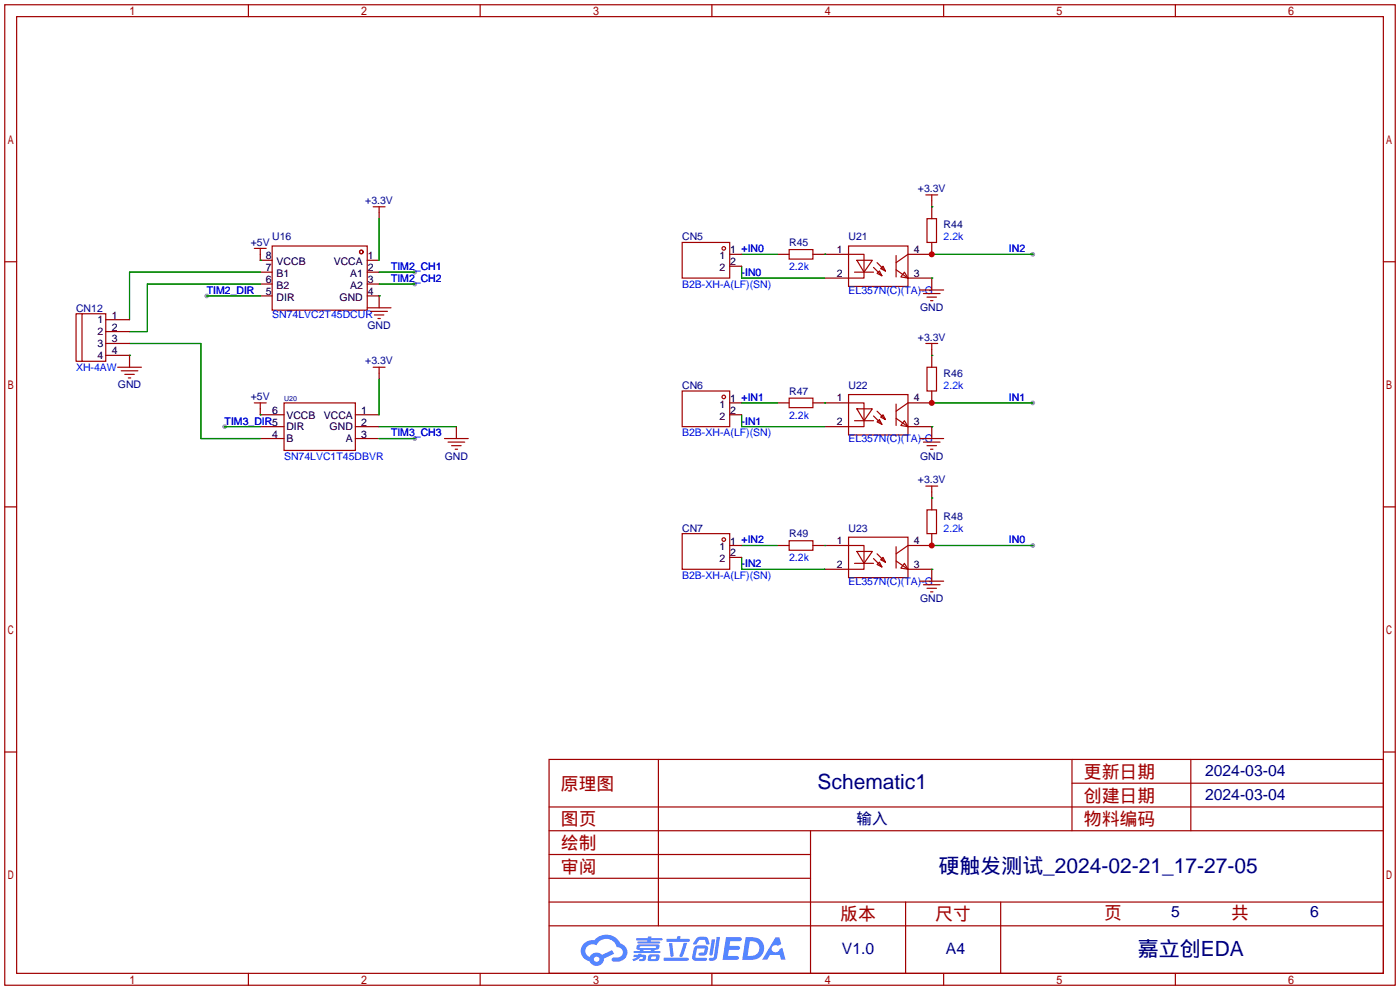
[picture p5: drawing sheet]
<svg xmlns="http://www.w3.org/2000/svg" width="299mm" height="212mm" viewBox="0 0 299 212" stroke-linecap="round" stroke-linejoin="round" font-family="sans-serif">
<g fill="#999">
<circle cx="88.6" cy="58.2" r=".51"/>
<circle cx="88.6" cy="60.7" r=".51"/>
<circle cx="88.6" cy="93.7" r=".51"/>
<circle cx="44.2" cy="63.2" r=".51"/>
<circle cx="48" cy="91.2" r=".51"/>
<circle cx="220.7" cy="54.4" r=".51"/>
<circle cx="220.7" cy="86.1" r=".51"/>
<circle cx="220.7" cy="116.6" r=".51"/>
</g>
<g fill="none" stroke="#a10000" stroke-width=".25">
<path d="M1 1h297.2v209.6h-297.2zM3.6 3.6h292.1v204.4h-292.1zM53.1 1v2.6M102.6 1v2.6M152.1 1v2.6M201.7 1v2.6M251.2 1v2.6M1 55.9h2.6M295.7 55.9h2.5M1 108.3h2.6M295.7 108.3h2.5M1 160.7h2.6"/>
<path d="M117.3 162.3h178.4v45.7h-178.4zM117.3 177.5h178.4M117.3 172.5h178.4M140.7 162.3v35.6M173.2 177.5v30.5M229.1 162.3v15.2M229.1 167.4h66.6M254.5 162.3v15.2M295.7 160.7h2.5M117.3 182.6h55.9M117.3 197.9h178.4M117.3 192.8h178.4"/>
<path d="M117.3 187.7h55.9M193.5 192.8v15.2M213.9 192.8v15.2M53.1 208v2.6M102.6 208v2.6M152.1 208v2.6M201.7 208v2.6M251.2 208v2.6"/>
</g>
<g fill="#5487ff">
<path d="M155.2 200.3h2.6a.48 .48 0 0 1 .7 .4 .48 .48 0 0 1-.6 .4h-1.8l-.2 1.1h1.9a.43 .43 0 0 1 .4 .4 .43 .43 0 0 1-.5 .4h-1.9l-.2 1.3h1.7a.45 .45 0 0 1 .5 .2 .45 .45 0 0 1-.1 .6h-3.3z"/>
<path d="M165.7 200.3h.9l.4 1.5-.8 .3a.84 .84 0 0 0-1.2 .3 .84 .84 0 0 0 .4 1.1 .84 .84 0 0 0 1.1-.4l.1-.2 .6-.3 .7 2.5h-1l-.2-1h-2.1l-.6 1h-1.1z"/>
<path d="M152.1 200.8h.7l-.5 3.1a.36 .36 0 0 1-.3 .3 .36 .36 0 0 1-.4-.3z"/>
<path d="M153.2 200.2h.7l-.6 4.3a1.13 1.13 0 0 1-1.8 .6l.2-.4h.7l.2-.2z"/>
<path d="M148.9 200.6l.6-.4h1a.77 .77 0 0 1 .9 .5l.3 1-.2 .2h-.5l-.3-.9-.2-.2-1 .1-.7 1-.6-.1-.1-.2z"/>
<path d="M148.4 202.4l.6-.3h1.7a.81 .81 0 0 1 .7 .5 .81 .81 0 0 1-.2 .8 .81 .81 0 0 1-.9 .8h-.7a.32 .32 0 0 1-.3-.3 .32 .32 0 0 1 .4-.3h.7l.2-.9-1.6 .1-.4 1.8 2.2 .1a.32 .32 0 0 1 .3 .4 .32 .32 0 0 1-.4 .2h-2.2l-.5-.3-.1-.5z"/>
<path d="M141.9 204.7h5a.33 .33 0 0 1 .3 .3 .33 .33 0 0 1-.3 .3h-4.9l-.2-.1z"/>
<path d="M146.1 201.5h.8l-.7 2a.98 .98 0 0 1-.7 1.1l-.3-.3z"/>
<path d="M143 201.6h.7l.3 2.5a.34 .34 0 0 1-.3 .4 .34 .34 0 0 1-.4-.3z"/>
<path d="M142.5 200.7h2.1l.3-.6h.6l-.1 .6h1.7a.32 .32 0 0 1 .4 .3 .32 .32 0 0 1-.4 .3h-4.5l-.2-.2z"/>
<path d="M135.5 204.1h.9l.1-.3h.6v.3h.8a.82 .82 0 0 1-.5 1.3h-.8v-.4l.7-.1 .1-.3a.68 .68 0 0 0-1 .4l-1.1 .4-.1-.4 .9-.5h-.7z"/>
<path d="M136 200.5h2.4l.1-.3h.7v.3h2.2l.2 .3-.2 .2h-2.3v.2h1.8l.2 .3-.2 .1h-4.5l-.1-.4h2l.1-.2h-2.3l-.1-.2z"/>
<path d="M159.4 200.3l-.8 4.9h1.7a2.5 2.5 0 0 0 3-2.5 2.5 2.5 0 0 0-3.1-2.4zM160.3 201.1a1.61 1.61 0 0 1 2 1.5 1.61 1.61 0 0 1-1.8 1.7h-.7z"/>
<path d="M136.2 202a.55 .55 0 0 0-.2 .8 .55 .55 0 0 0 .7 .2l.1 .3h-1.3v.3l5.4 .1 .3-.2-.2-.2h-1.2l.2-.3a.7 .7 0 0 0 .8-.3 .7 .7 0 0 0 0-.8l-4.2-.1zM136.8 202.3l3.3-.1 .1 .1-.2 .3h-3.2zM137.5 203h1.7l-.2 .3h-1.4z"/>
<path d="M138.6 204.2a1.05 1.05 0 0 0 0 1.2 2.91 2.91 0 0 0 2.2-.2 .98 .98 0 0 0 0-1.2h-1.6zM139.2 204.5l.9-.1 .1 .4-.2 .2-.8-.1z"/>
<path d="M124.9 201.6a2.23 2.23 0 0 0-.7 2.3 2.23 2.23 0 0 0 1.8 1.6 1.58 1.58 0 0 0 1.8 .9 1.58 1.58 0 0 0 1.3-1.5l2.2-1.1-.5-.7-2.1 1a1.65 1.65 0 0 0-2.7 .4 1.45 1.45 0 0 1-.8-1.9 1.45 1.45 0 0 1 2-.7l.3 .1a2.3 2.3 0 0 1 2.3-1.3 2.3 2.3 0 0 1 2 1.7 1.12 1.12 0 0 1 1.3 1 1.12 1.12 0 0 1-1.1 1.2h-.7a.45 .45 0 0 0-.6 .4 .45 .45 0 0 0 .5 .5 2.21 2.21 0 0 0 2.2-.5 2.21 2.21 0 0 0 .5-2.3 2.13 2.13 0 0 0-1.3-1.1 3.3 3.3 0 0 0-5.6-.7l-1.1 .1zM127 205a.57 .57 0 0 1 1.1 0 .57 .57 0 0 1-1.1 0z"/>
</g>
<g fill="none" stroke="#a10000" stroke-width=".25">
<path d="M54.4 53.1h2.5M55.6 53.1v1.3M58.2 52.6h20.3v13.7h-20.3zM79.8 44.2h2.5M81 44.2v1.3M145.8 51.8h10.2v7.6h-10.2zM168.7 53.3h5v2.1h-5zM181.4 52.6h12.7v8.6h-12.7zM181.4 54.4h3.3v5h-3.3M182.6 58.2h4.1M183.1 55.6h3.3l-1.7 2.6zM186.7 57.2l1.8 1.7"/>
<path d="M187.5 58.4l.5-.5 .5 1zM187.5 56.1l1.7 1.8M188.2 57.4l.5-.5 .5 1zM191.5 57.7l2.6 1.7M191.5 54.6v4.6M193.3 58.2l.8 1.2-1.6-.2zM194.1 54.4l-2.6 1.7M197.9 41.7h2.5M198.1 46.7h2.1v5.1h-2.1zM199.1 41.7v1.2M17.5 67.1h5.1v10.1h-5.1zM17.5 67.1h-1.2v10.1h1.2"/>
<path d="M25.1 78.5h5.1M25.9 79.2h3.6M78.5 65.8h5.1M79.2 66.5h3.6M79.8 78.5h2.5M80 67.3h2M80.8 68.1h.5M81 78.5v1.3M196.6 62h5.1M197.4 62.7h3.5M197.9 73.4h2.5M198.1 78.5h2.1v5.1h-2.1z"/>
<path d="M198.1 63.5h2.1M198.9 64.3h.5M199.1 73.4v1.3M26.7 80h2M27.4 80.8h.5M54.4 86.1h2.5M55.6 86.1v1.3M60.7 86.1h15.2v10.2h-15.2zM95 93.7h5.1M95.8 94.5h3.5M96.5 95.2h2.1M97.3 96h.5"/>
<path d="M145.8 83.6h10.2v7.6h-10.2zM168.7 85.1h5v2h-5zM181.4 84.3h12.7v8.7h-12.7zM181.4 86.1h3.3v5.1h-3.3M182.6 89.9h4.1M183.1 87.4h3.3l-1.7 2.5zM186.7 88.9l1.8 1.8M187.5 90.2l.5-.5 .5 1zM187.5 87.9l1.7 1.8M188.2 89.2l.5-.6 .5 1.1zM191.5 86.4v4.5M191.5 89.4l2.6 1.8"/>
<path d="M193.3 89.9l.8 1.3-1.6-.3zM194.1 86.1l-2.6 1.8M196.6 93.7h5.1M197.4 94.5h3.5M198.1 95.2h2.1M198.9 96h.5M145.8 114h10.2v7.7h-10.2zM168.7 115.6h5v2h-5zM181.4 114.8h12.7v8.6h-12.7zM181.4 116.6h3.3v5.1h-3.3M183.1 117.9h3.3l-1.7 2.5zM186.7 119.4l1.8 1.8"/>
<path d="M187.5 118.4l1.7 1.7M188.2 119.6l.5-.5 .5 1zM191.5 116.8v4.6M191.5 119.9l2.6 1.8M194.1 116.6l-2.6 1.8M197.9 103.9h2.5M198.1 109h2.1v5h-2.1zM199.1 103.9v1.3M182.6 120.4h4.1M187.5 120.6l.5-.5 .5 1.1zM193.3 120.4l.8 1.3-1.6-.3zM196.6 124.2h5.1"/>
<path d="M197.4 125h3.5M198.1 125.7h2.1M198.9 126.5h.5"/>
<circle cx="77.2" cy="53.8" r=".38"/>
<circle cx="154.7" cy="53.1" r=".38"/>
<circle cx="154.7" cy="84.8" r=".38"/>
<circle cx="154.7" cy="115.3" r=".38"/>
</g>
<g fill="none" stroke="#870000" stroke-width=".25">
<path d="M55.6 54.4v1.2h2.6M55.6 58.2h2.6M78.5 55.6h2.5M78.5 58.2h2.5M81 45.5v1.2M156 54.4h2.5M156 56.9h2.5M166.1 54.4h2.6M173.7 54.4h7.7M176.3 59.4h5.1M194.1 59.4h5v2.6M199.1 51.8v2.6h-5"/>
<path d="M199.1 42.9v3.8M22.6 68.3h5.1M22.6 70.9h5.1M22.6 73.4h5.1M22.6 75.9h5.1v2.6M55.6 60.7h2.6M55.6 63.2h2.6M78.5 60.7h2.5M78.5 63.2h2.5v2.6M81 79.8v1.2M199.1 74.7v3.8M55.6 87.4v1.2h5.1"/>
<path d="M55.6 91.2h5.1M55.6 93.7h5.1M75.9 88.6h5.1M75.9 91.2h5.1M75.9 93.7h5.1M97.5 91.2v2.5M156 88.6h2.5M156 86.1h2.5M166.1 86.1h2.6M173.7 86.1h7.7M176.3 91.2h5.1M194.1 91.2h5v2.5"/>
<path d="M199.1 83.6v2.5h-5M156 116.6h2.5M156 119.1h2.5M166.1 116.6h2.6M173.7 116.6h7.7M199.1 105.2v3.8M199.1 114v2.6h-5M176.3 121.7h5.1M194.1 121.7h5v2.5"/>
</g>
<g fill="none" stroke="#008700" stroke-width=".25">
<path d="M55.6 55.6h.1M55.6 58.2h-27.9v10.1M81 58.2h7.6M81 46.7v8.9M158.5 54.4h7.6M158.5 56.9v2.5h17.8M176.3 54.4h.1M199.1 44.2h.1M199.1 59.4h.1M199.1 54.4h21.6M27.7 75.9h.1M27.7 73.4h15.2v20.3h12.7"/>
<path d="M44.2 63.2h11.4M55.6 60.7h-24.1v10.2h-3.8M81 63.2h.1M81 60.7h7.6M199.1 75.9h.1M48 91.2h7.6M55.6 88.6h.1M81 81v7.6M81 93.7h7.6M81 91.2h16.5M158.5 88.6v2.6h17.8M158.5 86.1h7.6"/>
<path d="M176.3 86.1h.1M199.1 91.2h.1M199.1 86.1h21.6M158.5 119.1v2.6h17.8M158.5 116.6h7.6M176.3 116.6h.1M199.1 106.4h.1M199.1 116.6h21.6M199.1 121.7h.1"/>
</g>
<g fill="#c00">
<circle cx="199.1" cy="54.4" r=".63"/>
<circle cx="199.1" cy="86.1" r=".63"/>
<circle cx="199.1" cy="116.6" r=".63"/>
</g>
<g font-size="4.5" fill="#000080">
<text x="174.7" y="168.7">Schematic1</text>
<text x="200.6" y="186.5">硬触发测试_2024-02-21_17-27-05</text>
<text x="243.2" y="204.3">嘉立创EDA</text>
</g>
<g font-size="3.8" fill="#a00000">
<text x="231.6" y="166.2">更新日期</text>
<text x="119.9" y="168.8">原理图</text>
<text x="231.6" y="171.3">创建日期</text>
<text x="119.9" y="176.4">图页</text>
<text x="231.6" y="176.4">物料编码</text>
<text x="119.9" y="181.5">绘制</text>
<text x="119.9" y="186.6">审阅</text>
<text x="179.6" y="196.7">版本</text>
<text x="199.9" y="196.7">尺寸</text>
<text x="236" y="196.5">页</text>
<text x="263.1" y="196.5">共</text>
</g>
<g font-size="3.4" fill="#000080">
<text x="257.6" y="165.9">2024-03-04</text>
<text x="257.6" y="170.9">2024-03-04</text>
<text x="183.1" y="176">输入</text>
<text x="250.3" y="196.1">5</text>
<text x="280" y="196.1">6</text>
<text x="179.9" y="204">V1.0</text>
<text x="202.2" y="204">A4</text>
</g>
<g font-size="2.2" fill="#000080">
<text x="196.2" y="41.1">+3.3V</text>
<text x="78.1" y="43.6">+3.3V</text>
<text x="53.6" y="52.5">+5V</text>
<text x="58.2" y="51.4">U16</text>
<text x="145.8" y="51.4">CN5</text>
<text x="168.7" y="52.6">R45</text>
<text x="181.4" y="51.4">U21</text>
<text x="201.7" y="48.8">R44</text>
<text x="16.3" y="66.6">CN12</text>
<text x="78.5" y="70.3">GND</text>
<text x="196.6" y="66.5">GND</text>
<text x="78.1" y="77.9">+3.3V</text>
<text x="196.2" y="72.8">+3.3V</text>
<text x="25.2" y="83">GND</text>
<text x="145.8" y="83.1">CN6</text>
<text x="181.4" y="83.1">U22</text>
<text x="201.7" y="80.6">R46</text>
<text x="53.6" y="85.5">+5V</text>
<text x="168.7" y="84.4">R47</text>
<text x="95" y="98.2">GND</text>
<text x="196.6" y="98.2">GND</text>
<text x="196.2" y="103.3">+3.3V</text>
<text x="145.8" y="113.6">CN7</text>
<text x="181.4" y="113.6">U23</text>
<text x="201.7" y="111.1">R48</text>
<text x="168.7" y="114.9">R49</text>
<text x="196.6" y="128.7">GND</text>
</g>
<g font-size="2.2" fill="#00f">
<text x="201.7" y="51.4">2.2k</text>
<text x="215.6" y="53.9">IN2</text>
<text x="83.6" y="57.7">TIM2_CH1</text>
<text x="158.5" y="59">-IN0</text>
<text x="168.7" y="57.7">2.2k</text>
<text x="44.2" y="62.8">TIM2_DIR</text>
<text x="83.6" y="60.3">TIM2_CH2</text>
<text x="145.8" y="61.5">B2B-XH-A(LF)(SN)</text>
<text x="181.4" y="62.8">EL357N(C)(TA)-G</text>
<text x="58.2" y="67.9">SN74LVC2T45DCUR</text>
<text x="16.3" y="79.3">XH-4AW</text>
<text x="201.7" y="83.1">2.2k</text>
<text x="168.7" y="89.5">2.2k</text>
<text x="215.6" y="85.7">IN1</text>
<text x="48" y="90.7">TIM3_DIR5</text>
<text x="83.6" y="93.3">TIM3_CH3</text>
<text x="145.8" y="93.3">B2B-XH-A(LF)(SN)</text>
<text x="158.5" y="90.7">-IN1</text>
<text x="181.4" y="94.5">EL357N(C)(TA)-G</text>
<text x="60.7" y="98.4">SN74LVC1T45DBVR</text>
<text x="201.7" y="113.6">2.2k</text>
<text x="168.7" y="119.9">2.2k</text>
<text x="215.6" y="116.1">IN0</text>
<text x="145.8" y="123.8">B2B-XH-A(LF)(SN)</text>
<text x="158.5" y="121.2">-IN2</text>
<text x="181.4" y="125">EL357N(C)(TA)-G</text>
</g>
<g font-size="2.2">
<text x="56.8" y="58">7</text>
<text x="56.8" y="55.4">8</text>
<text x="59.1" y="59.2">B1</text>
<text x="59.1" y="56.7">VCCB</text>
<text x="71.3" y="56.7">VCCA</text>
<text x="74.8" y="59.2">A1</text>
<text x="78.6" y="55.4">1</text>
<text x="78.6" y="58">2</text>
<text x="153.8" y="55.4">1</text>
<text x="153.8" y="58">2</text>
<text x="156.1" y="54.1">1 +IN0</text>
<text x="156.1" y="56.7">2</text>
<text x="178.8" y="54">1</text>
<text x="178.8" y="59.1">2</text>
<text x="195.3" y="59.1">3</text>
<text x="195.3" y="54">4</text>
<text x="56.8" y="63">5</text>
<text x="56.8" y="60.5">6</text>
<text x="59.1" y="64.3">DIR</text>
<text x="59.1" y="61.8">B2</text>
<text x="72.6" y="64.3">GND</text>
<text x="74.8" y="61.8">A2</text>
<text x="78.6" y="60.5">3</text>
<text x="78.6" y="63">4</text>
<text x="20.9" y="69.1">1</text>
<text x="20.9" y="71.7">2</text>
<text x="23.9" y="68.1">1</text>
<text x="23.9" y="70.7">2</text>
<text x="20.9" y="74.2">3</text>
<text x="20.9" y="76.7">4</text>
<text x="23.9" y="73.2">3</text>
<text x="23.9" y="75.7">4</text>
<text x="58.2" y="88.4">6</text>
<text x="61.2" y="89.4">VCCB</text>
<text x="69.2" y="89.4">VCCA</text>
<text x="77.2" y="88.4">1</text>
<text x="153.8" y="87.2">1</text>
<text x="153.8" y="89.7">2</text>
<text x="156.1" y="85.9">1 +IN1</text>
<text x="156.1" y="88.4">2</text>
<text x="178.8" y="85.8">1</text>
<text x="195.3" y="85.8">4</text>
<text x="58.2" y="93.5">4</text>
<text x="61.2" y="94.5">B</text>
<text x="61.2" y="92">DIR</text>
<text x="70.5" y="92">GND</text>
<text x="73.9" y="94.5">A</text>
<text x="77.2" y="91">2</text>
<text x="77.2" y="93.5">3</text>
<text x="178.8" y="90.9">2</text>
<text x="195.3" y="90.9">3</text>
<text x="153.8" y="117.6">1</text>
<text x="156.1" y="116.4">1 +IN2</text>
<text x="156.1" y="118.9">2</text>
<text x="178.8" y="116.3">1</text>
<text x="195.3" y="116.3">4</text>
<text x="153.8" y="120.2">2</text>
<text x="178.8" y="121.3">2</text>
<text x="195.3" y="121.3">3</text>
</g>
<text font-size="1.5" fill="#000080" x="60.7" y="85.8">U20</text>
</svg>
